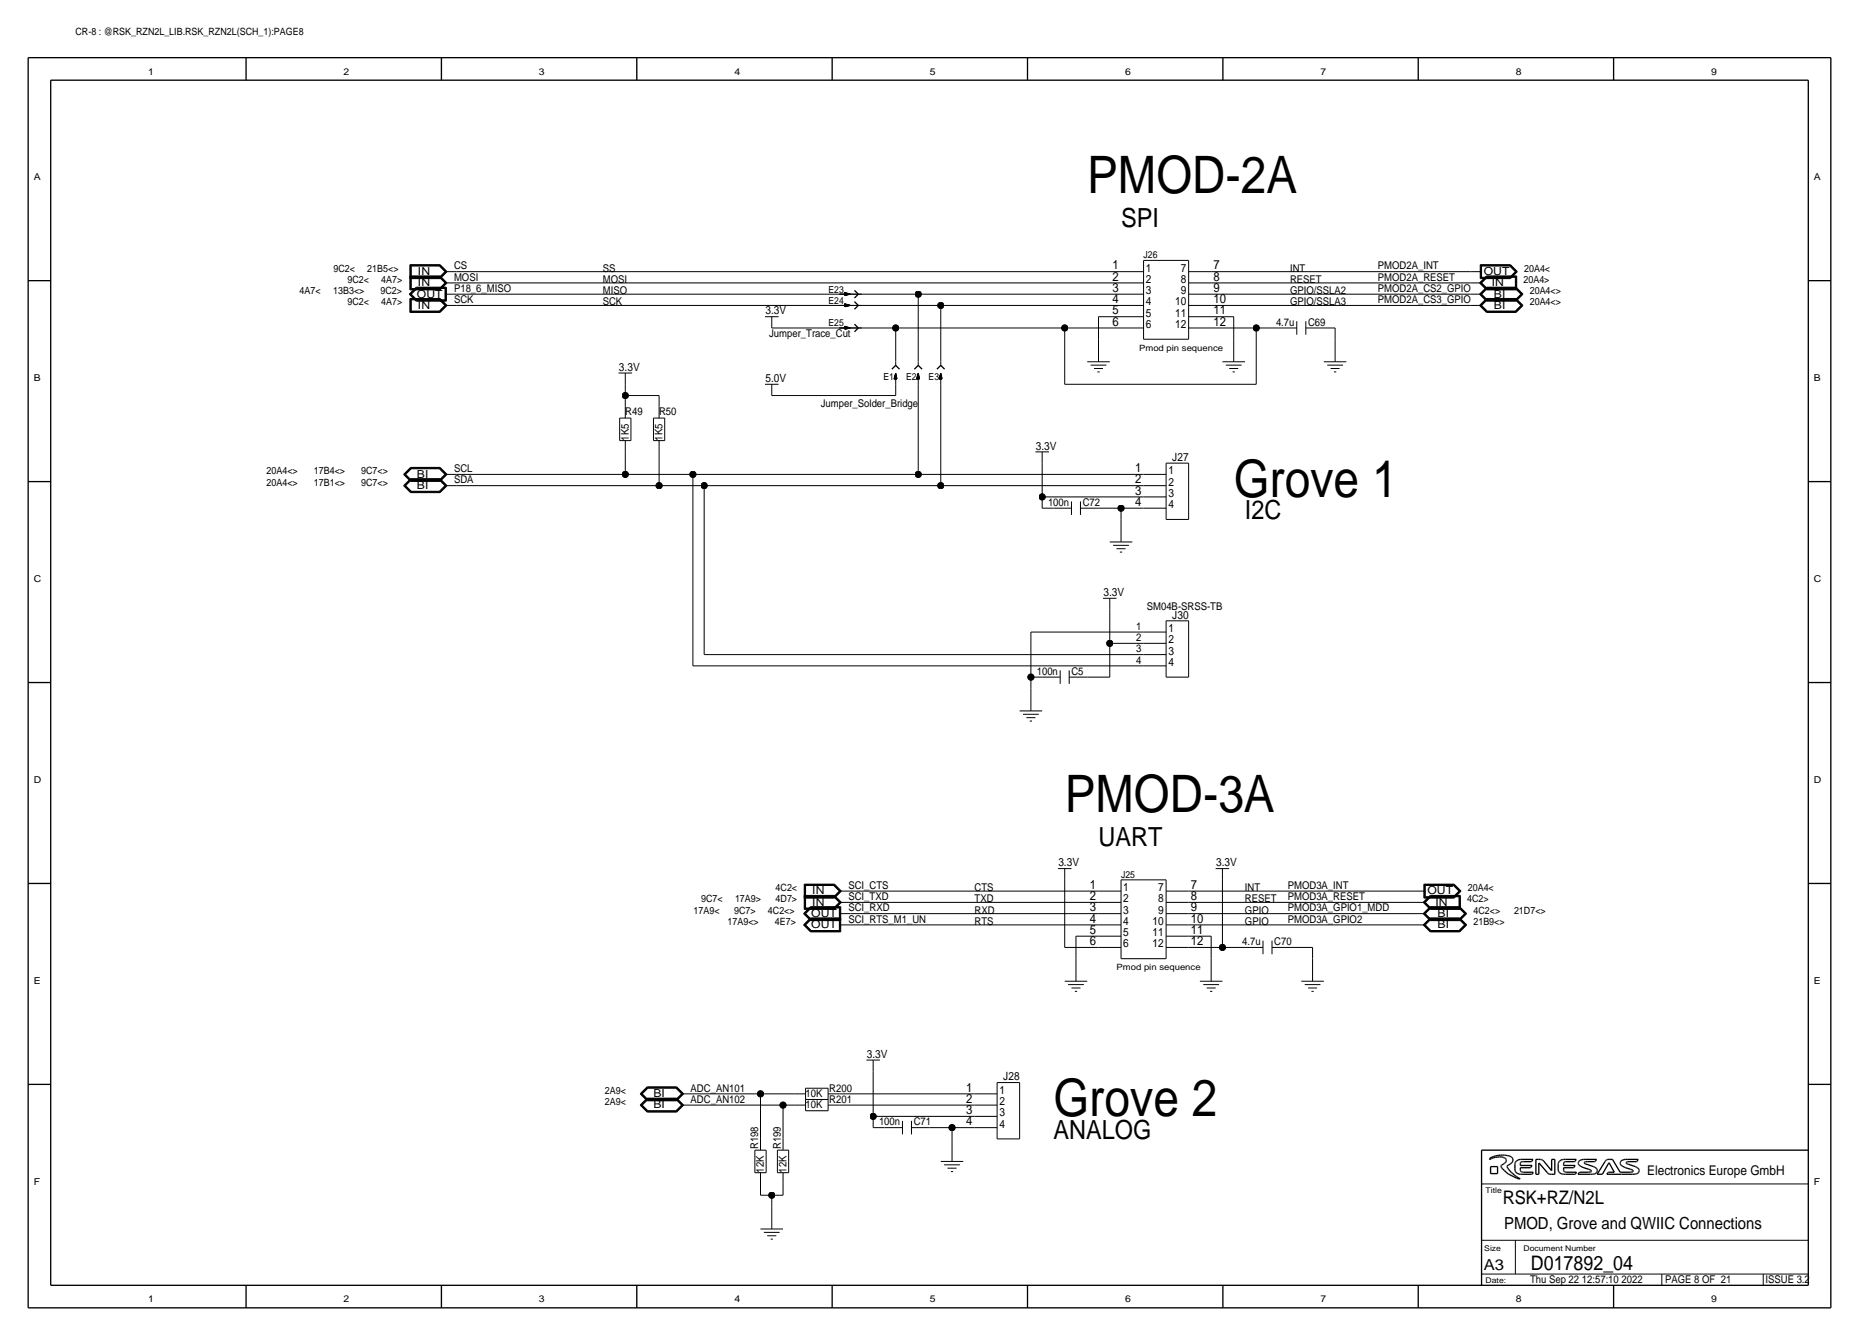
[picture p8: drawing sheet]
<svg xmlns="http://www.w3.org/2000/svg" width="419mm" height="301mm" viewBox="0 0 419 301" stroke-linecap="round" stroke-linejoin="round" font-family="sans-serif">
<g fill="none" stroke="#000" stroke-width=".23">
<path d="M92.4 59.7v3.1zM92.4 59.7h6.8zM92.5 59.8h6.7zM92.5 59.8v2.9zM92.6 59.9h6.5zM92.6 59.9v2.7zM92.7 60h6.4zM92.7 60v2.5zM99.1 60l1.2 1.3zM99.1 59.9l1.4 1.4zM99.2 59.8l1.4 1.5zM99.2 59.7l1.6 1.6z"/>
<path d="M257.8 58.7h10.2zM257.8 58.7v17.8zM268 58.7v17.8zM333.7 59.7h6.8zM333.7 59.7v3.1zM333.8 59.8h6.7zM333.8 59.8v2.9zM333.9 59.9h6.5zM333.9 59.9v2.7zM334 60h6.4zM334 60v2.5zM340.4 60l1.2 1.3z"/>
<path d="M340.4 59.9l1.4 1.4zM340.5 59.8l1.4 1.5zM340.5 59.7l1.6 1.6zM92.3 66.3l1.5-1.5zM92.3 66.3l1.5 1.6zM92.4 66.3l1.5 1.5zM92.4 66.3l1.5-1.4zM92.4 62.2v3.2zM92.4 65.4h6.8zM92.4 62.2h6.8zM92.4 67.3v3.2zM92.4 70.5h6.8z"/>
<path d="M92.4 67.3h6.8zM92.4 62.8h6.8zM92.5 62.3h6.7zM92.5 62.3v3zM92.5 65.3h6.7zM92.5 67.4h6.7zM92.5 67.4v3zM92.5 70.4h6.7zM92.5 62.7h6.7zM92.6 66.3l1.3-1.3zM92.6 66.3l1.3 1.4zM92.6 62.4h6.5z"/>
<path d="M92.6 62.4v2.8zM92.6 65.2h6.5zM92.6 67.5h6.5zM92.6 67.5v2.8zM92.6 70.3h6.5zM92.6 62.6h6.5zM92.7 66.3l1.3-1.2zM92.7 66.3l1.3 1.3zM92.7 62.5h6.4zM92.7 62.5v2.6zM92.7 65.1h6.4zM92.7 67.6h6.4z"/>
<path d="M92.7 67.6v2.6zM92.7 70.2h6.4zM93.8 64.8h6.8zM93.8 67.9h6.8zM93.9 64.9h6.6zM93.9 67.8h6.6zM93.9 65h6.5zM93.9 67.7h6.5zM94 65.1h6.3zM94 67.6h6.3zM99.1 62.5l1.2 1.3zM99.1 67.6l1.2 1.3z"/>
<path d="M99.1 70.2l1.2-1.3zM99.1 62.4l1.4 1.4zM99.1 65.2l1.4-1.4zM99.1 67.5l1.4 1.4zM99.1 70.3l1.4-1.4zM99.2 62.3l1.4 1.5zM99.2 67.4l1.4 1.5zM99.2 70.4l1.4-1.5zM99.2 62.2l1.6 1.6zM99.2 67.3l1.6 1.6zM99.2 70.5l1.6-1.6zM100.3 66.3h2.6z"/>
<path d="M100.3 65.1v2.5zM100.3 63.8h2.6zM100.3 63.8l-1.2 1.3zM100.3 68.9h2.6zM100.3 61.3h2.6zM100.3 61.3l-1.2 1.2zM100.4 65v2.7zM100.5 61.3l-1.4 1.3zM100.5 64.9v2.9zM100.6 64.8v3.1zM100.6 63.8l-1.4 1.5zM100.6 61.3l-1.4 1.4z"/>
<path d="M100.8 63.8l-1.6 1.6zM100.8 61.3l-1.6 1.5zM102.9 61.3h149.8zM102.9 63.8h149.8zM102.9 66.3h86.3zM102.9 68.9h86.3zM172.5 71.4h3zM174 74h15.2zM174 71.4v2.6zM189.2 74h5.1zM189.2 68.9h5.1zM189.2 66.3h5.1z"/>
<path d="M189.2 74h2.6zM189.2 68.9h2.6zM189.2 66.3h2.6zM190.4 73.6v.7zM190.4 73.6l1.4 .4zM190.4 68.5v.7zM190.4 68.5l1.4 .4zM190.4 65.9v.7zM190.4 65.9l1.4 .4zM190.4 73.6l.1 .6zM190.4 73.6v.6zM190.4 74.3l1.4-.3z"/>
<path d="M190.4 68.5l.1 .6zM190.4 68.5v.6zM190.4 69.2l1.4-.3zM190.4 66l.1 .6zM190.4 66.6l1.4-.3zM190.5 73.6l-.1 .6zM190.5 73.6v.6zM190.5 74.2l.4-.2zM190.5 74.2l1-.2zM190.5 74.2l.6-.2zM190.5 74.2l.7-.1zM190.5 74h.8z"/>
<path d="M190.5 73.9h.6zM190.5 73.8l.9 .1zM190.5 73.7l1 .2zM190.5 68.5l-.1 .6zM190.5 68.5v.6zM190.5 69.1l.4-.2zM190.5 69.1l1-.2zM190.5 69.1l.6-.2zM190.5 69.1l.7-.1zM190.5 68.9h.8zM190.5 68.8h.6zM190.5 68.7l.9 .1z"/>
<path d="M190.5 68.6l1 .2zM190.5 65.9l-.1 .6zM190.5 66v.5zM190.5 66v.6zM190.5 66.5l.4-.1zM190.5 66.5l1-.2zM190.5 66.6l.6-.2zM190.5 66.6l.7-.2zM190.5 66.4l.8-.1zM190.5 66.2l.6 .1zM190.5 66.1l.9 .2zM190.5 66l1 .3z"/>
<path d="M190.6 73.9l.3 .1zM190.6 74l1-.1zM190.6 74.1h.1zM190.6 74h.1zM190.6 73.7h.2zM190.6 73.6v.6zM190.6 74.1h.3zM190.6 74h.7zM190.6 74.1l.8-.1zM190.6 73.9h.3zM190.6 73.8l.6 .1zM190.6 73.7l.9 .2z"/>
<path d="M190.6 68.8l.3 .1zM190.6 68.9l1-.1zM190.6 69h.1zM190.6 68.9h.1zM190.6 68.6h.2zM190.6 68.5v.6zM190.6 69h.3zM190.6 68.9h.7zM190.6 69l.8-.1zM190.6 68.8h.3zM190.6 68.7l.6 .1zM190.6 68.6l.9 .2z"/>
<path d="M190.6 66.3l.3 .1zM190.6 66.3h1zM190.6 66.4h.1zM190.6 66l.2 .1zM190.6 66v.5zM190.6 66.5l.3-.1zM190.6 66.4h.7zM190.6 66.4h.8zM190.6 66.3h.3zM190.6 66.2l.6 .1zM190.6 66.1l.9 .2zM190.6 74h.1"/>
<path d="M190.7 73.8h.1M190.6 68.9h.1M190.7 68.7h.1M190.6 66.4h.1M190.7 66.1h.1M190.7 74v.1zM190.7 68.9v.1zM190.7 66.3v.2zM190.9 73.9h.7zM190.9 68.8h.7zM190.9 66.3h.7zM191.2 74.1l.4-.1z"/>
<path d="M191.2 69l.4-.1zM191.2 66.4l.4-.1zM194.3 74h7.6zM194.3 66.3h12.7zM194.3 68.9h17.8zM201.9 74h38.1zM201.9 74v7.6zM207 66.3h45.7zM207 66.3v15.3zM212.1 68.9h40.6zM212.1 68.9v12.7zM240 74h12.7z"/>
<path d="M240 74v12.7zM247.6 71.4h5.1zM247.6 71.4v5.1zM247.6 76.5v5.1zM252.7 74h5.1zM252.7 71.4h5.1zM252.7 68.9h5.1zM252.7 66.3h5.1zM252.7 63.8h5.1zM252.7 61.3h5.1zM257.8 76.5h10.2zM268 74h5z"/>
<path d="M268 71.4h5zM268 68.9h5zM268 66.3h5zM268 63.8h5zM268 61.3h5zM273 71.4h5.1zM273 74h10.2zM273 61.3h58.5zM273 63.8h58.5zM273 66.3h58.5zM273 68.9h58.5zM278.1 71.4v5.1z"/>
<path d="M278.1 76.5v5.1zM283.2 74v12.7zM283.2 74h5.1zM288.3 74h4.1zM292.4 72.4v3.1zM294.4 74h4zM294.4 72.4v3.1zM298.4 74h2.6zM301 74v2.5zM301 76.5v5.1zM331.5 66.3h2.5zM331.5 63.8h2.5z"/>
<path d="M331.5 61.3h2.5zM331.5 68.9h2.5zM333.6 66.3l1.5 1.6zM333.6 63.8l1.5 1.6zM333.6 68.9l1.5-1.6zM333.6 68.9l1.5 1.6zM333.7 66.3l1.5-1.4zM333.7 66.3l1.5 1.5zM333.7 63.8l1.5-1.5zM333.7 63.8l1.5 1.5zM333.7 62.8h6.8zM333.7 68.9l1.5 1.5z"/>
<path d="M333.8 62.7h6.7zM333.9 66.3l1.3-1.3zM333.9 66.3l1.3 1.4zM333.9 63.8l1.3-1.4zM333.9 63.8l1.3 1.4zM333.9 68.9l1.3-1.4zM333.9 68.9l1.3 1.4zM333.9 62.6h6.5zM334 66.3l1.3-1.2zM334 66.3l1.3 1.3zM334 63.8l1.3-1.3zM334 63.8l1.3 1.3z"/>
<path d="M334 62.5h6.4zM334 68.9l1.3-1.3zM334 68.9l1.3 1.3zM335.1 64.8l-1.5 1.5zM335.1 67.9h6.7zM335.1 64.8h6.7zM335.1 62.2l-1.5 1.6zM335.1 62.2h6.8zM335.1 65.4h6.8zM335.1 70.5h6.7zM335.1 67.3h6.7zM335.2 67.8h6.5z"/>
<path d="M335.2 64.9h6.5zM335.2 62.3h6.6zM335.2 65.3h6.6zM335.2 67.4l-1.5 1.5zM335.2 70.4h6.5zM335.2 67.4h6.5zM335.2 67.7h6.5zM335.2 65h6.5zM335.2 62.4h6.5zM335.2 65.2h6.5zM335.2 70.3h6.5zM335.2 67.5h6.5z"/>
<path d="M335.3 67.6h6.3zM335.3 65.1h6.3zM335.3 62.5h6.3zM335.3 70.2h6.3zM340.4 62.5l1.2-1.2zM341.6 67.6l1.3-1.3zM341.6 65.1l1.3 1.2zM341.6 62.5v2.6zM341.6 70.2l1.3-1.3zM341.6 67.6l1.3 1.3zM341.7 67.7l1.4-1.4zM341.7 65l1.4 1.3z"/>
<path d="M341.7 70.3l1.4-1.4zM341.7 67.5l1.4 1.4zM341.7 67.8l1.5-1.5zM341.7 64.9l1.5 1.4zM341.7 62.4v2.8zM341.7 70.4l1.5-1.5zM341.7 67.4l1.5 1.5zM341.8 67.9l1.6-1.6zM341.8 64.8l1.6 1.5zM341.8 61.3l-1.4 1.3zM341.8 70.5l1.6-1.6zM341.8 67.3l1.6 1.6z"/>
<path d="M341.8 62.3v3zM341.9 62.2v3.2zM341.9 61.3l-1.4 1.4zM342.1 61.3l-1.6 1.5zM139.4 84.1h3.1zM139.7 99.4h2.5zM139.7 94.3v5.1zM139.7 94.3h2.5zM141 89.2h7.6zM141 86.7v2.5zM141 89.2v2.5zM141 84.1v2.6z"/>
<path d="M141 91.7v2.6zM141 99.4v2.5zM142.2 94.3v5.1zM147.3 99.4h2.6zM147.3 94.3v5.1zM147.3 94.3h2.6zM148.6 89.2v2.5zM148.6 91.7v2.6zM148.6 99.4v2.5zM149.9 94.3v5.1zM172.5 86.7h3zM174 89.2h27.9z"/>
<path d="M174 86.7v2.5zM201.5 85.5h.7zM201.5 85.4h.6zM201.5 85.4h.7zM201.6 85.4h.6zM201.6 85.3h.5zM201.7 85.1l-.1 .2zM201.7 85.2h.1M201.9 84.7l-.1 .6zM201.9 84.4l-.2 .9zM201.9 84.8l-.1 .6zM201.9 84.5l-.2 .9z"/>
<path d="M201.9 84.4l-.3 1zM201.9 84.3v1zM201.9 86.7v2.5zM201.9 84.1l.3 1.3zM201.9 84.1l-.4 1.4zM201.9 85.2h.2zM201.9 84.3l.1 .4zM201.9 84.6l.1 .8zM201.9 84.1v2.6zM201.9 81.6v.8zM201.9 84.4l.2 1zM202 84.8l.2 .6z"/>
<path d="M202 84.5v.8zM202 85l-.1 .3zM202 85l.1 .4zM202 85.3h.1M202 84.6v.7zM202 84.7l.2 .7zM202 85l.1 .3zM202 85.2v.1zM206.6 85.5h.7zM206.6 85.4h.6zM206.6 85.4h.7zM206.7 85.4h.6z"/>
<path d="M206.7 85.3h.5zM206.8 85.1l-.1 .2zM206.8 85.2h.1M207 84.7l-.1 .6zM207 84.4l-.2 .9zM207 84.8l-.1 .6zM207 84.5l-.2 .9zM207 84.4l-.3 1zM207 84.3v1zM207 86.7v20.3zM207 84.1l.3 1.3zM207 84.1l-.4 1.4z"/>
<path d="M207 85.2h.2zM207 84.3l.1 .4zM207 84.6l.1 .8zM207 84.1v2.6zM207 81.6v.8zM207 84.4l.2 1zM207.1 84.8l.2 .6zM207.1 84.5v.8zM207.1 85l-.1 .3zM207.1 85l.1 .4zM207.1 85.3h.1M207.1 84.6v.7z"/>
<path d="M207.1 84.7l.2 .7zM207.1 85l.1 .3zM207.1 85.2v.1zM211.7 85.5h.7zM211.7 85.4h.6zM211.7 85.3h.6zM211.8 85.1v.2zM211.9 85.2h.1M212 84.7l-.1 .6zM212 84.4l-.2 .9zM212 84.8v.6zM212 84.5l-.1 .9z"/>
<path d="M212 84.4l-.2 1zM212 84.3l.1 1zM212 84.3v1zM212.1 86.7v22.8zM212.1 84.1l.3 1.3zM212.1 84.1l-.4 1.4zM212.1 85.2h.1zM212.1 84.3l.1 .4zM212.1 84.6v.8zM212.1 84.1v2.6zM212.1 81.6v.8zM212.1 84.4l.2 1z"/>
<path d="M212.1 84.8l.2 .6zM212.1 84.5l.1 .8zM212.1 85l-.1 .3zM212.1 85l.2 .4zM212.1 85.3h.1M212.1 84.6v.7zM212.2 84.7l.1 .7zM212.2 85v.3zM212.2 85.2v.1zM240 86.7h43.2zM245.1 81.6h5.1zM245.9 82.3h3.5z"/>
<path d="M246.6 83.1h2.1zM247.4 83.9h.5zM275.6 81.6h5.1zM276.4 82.3h3.5zM277.1 83.1h2zM277.9 83.9h.5zM298.4 81.6h5.1zM299.2 82.3h3.6zM300 83.1h2zM300.7 83.9h.5zM91 107l1.6-1.6zM91 107l1.6 1.6z"/>
<path d="M91 109.5l1.6-1.5zM91 109.5l1.6 1.6zM91.1 107l1.5 1.5zM91.1 109.5l1.5 1.5zM91.3 107l1.4 1.4zM91.3 109.5l1.4-1.3zM91.3 109.5l1.4 1.4zM91.4 107l1.3 1.3zM91.4 109.5l1.3 1.3zM92.6 108.6h6.6zM92.6 105.4h6.6zM92.6 111.1h6.6z"/>
<path d="M92.6 108h6.6zM92.6 105.5l-1.5 1.5zM92.6 108.5h6.6zM92.6 105.5h6.6zM92.6 108.1l-1.5 1.4zM92.6 111h6.6zM92.6 108.1h6.6zM92.7 105.6l-1.4 1.4zM92.7 108.4h6.4zM92.7 105.6h6.4zM92.7 110.9h6.4zM92.7 108.2h6.4z"/>
<path d="M92.7 105.7l-1.3 1.3zM92.7 108.3h6.4zM92.7 105.7h6.4zM92.7 108.3l-1.3 1.2zM92.7 110.8h6.4zM99.1 108.3l1.2-1.3zM99.1 105.7l1.2 1.3zM99.1 110.8l1.2-1.3zM99.1 108.3l1.2 1.2zM99.1 108.4l1.4-1.4zM99.1 105.6l1.4 1.4zM99.1 110.9l1.4-1.4z"/>
<path d="M99.1 108.2l1.4 1.3zM99.2 108.5l1.4-1.5zM99.2 105.5l1.4 1.5zM99.2 111l1.4-1.5zM99.2 108.1l1.4 1.4zM99.2 108.6l1.6-1.6zM99.2 105.4l1.6 1.6zM99.2 111.1l1.6-1.6zM99.2 108l1.6 1.5zM100.3 107h2.6zM100.3 109.5h2.6zM102.9 107h38.1z"/>
<path d="M102.9 109.5h45.7zM141 107h15.2zM141 101.9v5.1zM148.6 109.5h10.1zM148.6 101.9v7.6zM156.2 107h50.8zM156.2 107v43.2zM158.7 109.5h53.4zM158.7 109.5v38.1zM207 107h50.8zM212.1 109.5h45.7zM233.4 101.9h3.1z"/>
<path d="M234.9 112.1h22.9zM234.9 104.4v7.7zM234.9 112.1v2.5zM234.9 114.6h2.6zM234.9 101.9v2.5zM237.5 114.6h4.1zM241.6 113.1v3zM243.6 114.6h4zM243.6 113.1v3zM247.6 114.6h5.1zM252.7 114.6h5.1zM252.7 114.6v2.5z"/>
<path d="M252.7 117.1v5.1zM257.8 114.6h5.1zM257.8 112.1h5.1zM257.8 109.5h5.1zM257.8 107h5.1zM262.9 117.1h5.1zM262.9 104.4v12.7zM262.9 104.4h5.1zM268 104.4v12.7zM248.7 134.9h3zM250.2 137.5v7.6zM250.2 122.2h5.1z"/>
<path d="M250.2 134.9v2.6zM251 123h3.5zM251.7 123.7h2zM252.5 124.5h.5zM156.2 150.2h101.6zM158.7 147.6h99.1zM232.4 142.5h25.4zM232.4 142.5v10.2zM232.4 152.7h2.5zM232.4 152.7v2.5zM232.4 155.2v5.1zM234.9 152.7h4.1z"/>
<path d="M239 151.2v3zM241 152.7h4.1zM241 151.2v3zM245.1 152.7h5.1zM250.2 145.1h7.6zM250.2 145.1v7.6zM257.8 150.2h5.1zM257.8 147.6h5.1zM257.8 145.1h5.1zM257.8 142.5h5.1zM262.9 152.7h5.1zM262.9 140v12.7z"/>
<path d="M262.9 140h5.1zM268 140v12.7zM229.9 160.3h5zM230.6 161.1h3.6zM231.4 161.8h2zM232.2 162.6h.5zM181.3 199.4v3.1zM181.3 199.4h6.8zM181.4 199.5h6.7zM181.4 199.5v2.9zM181.5 199.6h6.5zM181.5 199.6v2.7z"/>
<path d="M181.6 199.7h6.4zM181.6 199.7v2.5zM188 199.7l1.2 1.3zM188 199.6l1.4 1.4zM188.1 199.5l1.4 1.5zM188.1 199.4l1.6 1.6zM238.5 195.9h3.1zM240 198.4v15.3zM240 195.9v2.5zM252.7 198.4h10.2zM252.7 198.4v17.8zM262.9 198.4v17.8z"/>
<path d="M274.1 195.9h3zM275.6 198.4v15.3zM275.6 195.9v2.5zM321 199.4h6.8zM321 199.4v3.1zM321.1 199.5h6.7zM321.1 199.5v2.9zM321.2 199.6h6.5zM321.2 199.6v2.7zM321.3 199.7h6.4zM321.3 199.7v2.5zM327.7 199.7l1.2 1.3z"/>
<path d="M327.7 199.6l1.4 1.4zM327.8 199.5l1.4 1.5zM327.8 199.4l1.6 1.6zM181.2 208.6l1.5 1.6zM181.2 206l1.5-1.5zM181.2 206l1.5 1.6zM181.3 208.6l1.5 1.5zM181.3 208.6l1.5-1.5zM181.3 206l1.5 1.5zM181.3 206l1.5-1.4zM181.3 202.5h6.8zM181.3 201.9v3.2z"/>
<path d="M181.3 205.1h6.8zM181.3 201.9h6.8zM181.4 202.4h6.7zM181.4 202h6.7zM181.4 202v3zM181.4 205h6.7zM181.5 208.6l1.3-1.4zM181.5 208.6l1.3 1.4zM181.5 206l1.3-1.3zM181.5 206l1.3 1.4zM181.5 202.3h6.5zM181.5 202.1h6.5z"/>
<path d="M181.5 202.1v2.8zM181.5 204.9h6.5zM181.6 208.6l1.3-1.3zM181.6 208.6l1.3 1.3zM181.6 206l1.3-1.2zM181.6 206l1.3 1.3zM181.6 202.2h6.4zM181.6 202.2v2.6zM181.6 204.8h6.4zM182.7 207l-1.5 1.6zM182.7 207h6.8zM182.7 210.2h6.8z"/>
<path d="M182.7 204.5h6.8zM182.7 207.6h6.8zM182.8 207.1h6.6zM182.8 210.1h6.6zM182.8 204.6h6.6zM182.8 207.5h6.6zM182.8 207.2h6.5zM182.8 210h6.5zM182.8 204.7h6.5zM182.8 207.4h6.5zM182.9 207.3h6.3zM182.9 209.9h6.3z"/>
<path d="M182.9 204.8h6.3zM188 202.2l1.2-1.2zM188 202.2l1.2 1.3zM188 202.3l1.4-1.3zM188 202.1l1.4 1.4zM188 204.9l1.4-1.4zM188.1 202l1.4 1.5zM188.1 201.9l1.6 1.6zM189.2 208.6h2.6zM189.2 207.3v2.6zM189.2 206h2.6zM189.2 204.8v2.5z"/>
<path d="M189.2 201h2.6zM189.2 203.5h2.6zM189.2 203.5l-1.2 1.3zM189.3 207.2v2.8zM189.3 204.7v2.7zM189.4 207.1v3zM189.4 204.6v2.9zM189.5 207v3.2zM189.5 204.5v3.1zM189.5 201l-1.4 1.4zM189.5 203.5l-1.4 1.5zM189.7 201l-1.6 1.5z"/>
<path d="M189.7 203.5l-1.6 1.6zM191.8 208.6h55.8zM191.8 206h55.8zM191.8 203.5h55.8zM191.8 201h55.8zM240 213.7h7.6zM242.6 211.1h5zM242.6 211.1v5.1zM242.6 216.2v5.1zM247.6 213.7h5.1zM247.6 211.1h5.1zM247.6 208.6h5.1z"/>
<path d="M247.6 206h5.1zM247.6 203.5h5.1zM247.6 201h5.1zM252.7 216.2h10.2zM262.9 213.7h5.1zM262.9 211.1h5.1zM262.9 208.6h5.1zM262.9 206h5.1zM262.9 203.5h5.1zM262.9 201h5.1zM268 213.7h7.6zM268 211.1h5z"/>
<path d="M268 201h50.8zM268 203.5h50.8zM268 206h50.8zM268 208.6h50.8zM273 211.1v5.1zM273 216.2v5.1zM275.6 213.7h5.1zM280.7 213.7h4zM284.7 212.1v3.1zM286.8 213.7h4zM286.8 212.1v3.1zM290.8 213.7h5.1z"/>
<path d="M295.9 213.7v2.5zM295.9 216.2v5.1zM318.8 201h2.5zM318.8 208.6h2.5zM318.8 206h2.5zM318.8 203.5h2.5zM320.9 208.6l1.5-1.6zM320.9 208.6l1.5 1.6zM320.9 206l1.5-1.5zM320.9 206l1.5 1.6zM320.9 203.5l1.5 1.6zM321 202.5h6.8z"/>
<path d="M321 208.6l1.5-1.5zM321 208.6l1.5 1.5zM321 206l1.5-1.4zM321 206l1.5 1.5zM321 203.5l1.5-1.5zM321 203.5l1.5 1.5zM321.1 202.4h6.7zM321.2 208.6l1.3-1.4zM321.2 208.6l1.3 1.4zM321.2 206l1.3-1.3zM321.2 206l1.3 1.4zM321.2 203.5l1.3-1.4z"/>
<path d="M321.2 203.5l1.3 1.4zM321.2 202.3h6.5zM321.3 202.2h6.4zM321.3 208.6l1.3-1.3zM321.3 208.6l1.3 1.3zM321.3 206l1.3-1.2zM321.3 206l1.3 1.3zM321.3 203.5l1.3-1.3zM321.3 203.5l1.3 1.3zM322.4 210.2h6.7zM322.4 207h6.7zM322.4 207.6h6.7z"/>
<path d="M322.4 204.5h6.7zM322.4 201.9l-1.5 1.6zM322.4 201.9h6.8zM322.4 205.1h6.8zM322.5 210.1h6.5zM322.5 207.1h6.5zM322.5 207.5h6.5zM322.5 204.6h6.5zM322.5 202h6.6zM322.5 205h6.6zM322.5 210h6.5zM322.5 207.2h6.5z"/>
<path d="M322.5 207.4h6.5zM322.5 204.7h6.5zM322.5 202.1h6.5zM322.5 204.9h6.5zM322.6 209.9h6.3zM322.6 207.3h6.3zM322.6 204.8h6.3zM322.6 202.2h6.3zM327.7 202.2l1.2-1.2zM327.7 202.3l1.4-1.3zM328.9 209.9l1.3-1.3zM328.9 207.3l1.3 1.3z"/>
<path d="M328.9 204.8l1.3 1.2zM328.9 202.2v2.6zM329 210l1.4-1.4zM329 207.2l1.4 1.4zM329 207.4l1.4-1.4zM329 204.7l1.4 1.3zM329 210.1l1.5-1.5zM329 207.1l1.5 1.5zM329 207.5l1.5-1.5zM329 204.6l1.5 1.4zM329 202.1v2.8zM329.1 210.2l1.6-1.6z"/>
<path d="M329.1 207l1.6 1.6zM329.1 207.6l1.6-1.6zM329.1 204.5l1.6 1.5zM329.1 202v3zM329.2 201l-1.4 1.4zM329.2 201.9v3.2zM329.4 201l-1.6 1.5zM330.2 206l-1.3 1.3zM195.3 239.1h3.1zM196.8 239.1v2.5zM240 221.3h5.1zM240.8 222h3.5z"/>
<path d="M241.6 222.8h2zM242.3 223.6h.5zM270.5 221.3h5.1zM271.3 222h3.5zM272 222.8h2.1zM272.8 223.6h.5zM293.4 221.3h5zM294.1 222h3.6zM294.9 222.8h2zM295.7 223.6h.5zM144.3 246.7l1.6 1.6zM144.3 249.2l1.6 1.6z"/>
<path d="M144.5 246.7l1.4 1.5zM144.5 249.2l1.4 1.5zM144.6 246.7l1.4-1.4zM144.6 246.7l1.4 1.4zM144.6 249.2l1.4-1.3zM144.6 249.2l1.4 1.4zM144.8 246.7l1.2-1.3zM144.8 246.7l1.2 1.3zM144.8 249.2l1.2-1.2zM144.8 249.2l1.2 1.3zM145.9 245.1l-1.6 1.6zM145.9 248.3h6.7z"/>
<path d="M145.9 245.1h6.7zM145.9 247.7l-1.6 1.5zM145.9 250.8h6.7zM145.9 247.7h6.7zM145.9 245.2l-1.4 1.5zM145.9 248.2h6.6zM145.9 245.2h6.6zM145.9 247.8l-1.4 1.4zM145.9 250.7h6.6zM145.9 247.8h6.6zM146 248.1h6.5zM146 245.3h6.5z"/>
<path d="M146 250.6h6.5zM146 247.9h6.5zM146 248h6.4zM146 245.4h6.4zM146 250.5h6.4zM152.4 245.4l1.3 1.3zM152.4 248l1.3 1.2zM152.5 248.1l1.3-1.4zM152.5 245.3l1.3 1.4zM152.5 250.6l1.3-1.4zM152.5 247.9l1.3 1.3zM152.5 248.2l1.5-1.5z"/>
<path d="M152.5 245.2l1.5 1.5zM152.5 250.7l1.5-1.5zM152.5 247.8l1.5 1.4zM152.6 245.1l1.5 1.6zM152.6 247.7l1.5 1.5zM153.7 246.7l-1.3 1.3zM153.7 246.7h2.5zM153.7 249.2l-1.3 1.3zM153.7 249.2h2.5zM154.1 246.7l-1.5 1.6zM154.1 249.2l-1.5 1.6zM156.2 246.7h15.2z"/>
<path d="M156.2 249.2h20.3zM170.2 259.4h2.5zM170.2 259.4v5.1zM171.4 246.7h7.7zM171.4 246.7v10.1zM171.4 256.8v2.6zM172.7 259.4v5.1zM175.3 259.4h2.5zM175.3 259.4v5.1zM176.5 249.2h2.6zM176.5 249.2v7.6zM176.5 256.8v2.6z"/>
<path d="M177.8 259.4v5.1zM179.1 246.7h2.5zM179.1 249.2h2.5zM181.6 248h5.1zM181.6 245.4h5.1zM181.6 245.4v2.6zM181.6 250.5h5.1zM181.6 248v2.5zM186.7 246.7h2.5zM186.7 245.4v2.6zM186.7 249.2h2.5zM186.7 248v2.5z"/>
<path d="M189.2 249.2h30.5zM189.2 246.7h30.5zM196.8 251.8h22.9zM196.8 241.6v10.2zM196.8 251.8v2.5zM196.8 254.3h2.6zM199.4 254.3h4.1zM203.5 252.8v3zM205.5 254.3h4zM205.5 252.8v3zM209.5 254.3h5.1zM214.6 254.3h5.1z"/>
<path d="M214.6 254.3v2.5zM214.6 256.8v5.1zM219.7 254.3h5.1zM219.7 251.8h5.1zM219.7 249.2h5.1zM219.7 246.7h5.1zM224.8 256.8h5.1zM224.8 244.1v12.7zM224.8 244.1h5.1zM229.9 244.1v12.7zM170.2 264.5h2.5zM171.4 267v2.5z"/>
<path d="M171.4 269.5h2.6zM171.4 277.2h5.1zM171.4 264.5v2.5zM172.2 277.9h3.6zM173 278.7h2zM173.7 279.5h.5zM174 269.5h2.5zM174 269.5v2.6zM174 272.1v5.1zM175.3 264.5h2.5zM176.5 267v2.5zM176.5 264.5v2.5z"/>
<path d="M212.1 261.9h5.1zM212.9 262.7h3.5zM213.6 263.4h2zM214.4 264.2h.5zM334 267h73.7zM334 279.7h73.7zM341.6 279.7v7.6zM334 287.3h73.7zM374.6 287.3v2.6zM397.5 287.3v2.6z"/>
</g>
<g fill="#000" stroke="#000" stroke-width=".23">
<circle cx="201.9" cy="74" r=".71"/>
<circle cx="207" cy="66.3" r=".71"/>
<circle cx="212.1" cy="68.9" r=".71"/>
<circle cx="240" cy="74" r=".71"/>
<circle cx="283.2" cy="74" r=".71"/>
<circle cx="141" cy="89.2" r=".71"/>
<circle cx="141" cy="107" r=".71"/>
<circle cx="148.6" cy="109.5" r=".71"/>
<circle cx="156.2" cy="107" r=".71"/>
<circle cx="158.8" cy="109.5" r=".71"/>
<circle cx="207" cy="107" r=".71"/>
<circle cx="212.1" cy="109.5" r=".71"/>
<circle cx="235" cy="112.1" r=".71"/>
<circle cx="252.7" cy="114.6" r=".71"/>
<circle cx="232.4" cy="152.7" r=".71"/>
<circle cx="250.2" cy="145.1" r=".71"/>
<circle cx="275.6" cy="213.7" r=".71"/>
<circle cx="171.5" cy="246.7" r=".71"/>
<circle cx="176.5" cy="249.2" r=".71"/>
<circle cx="196.9" cy="251.8" r=".71"/>
<circle cx="214.6" cy="254.3" r=".71"/>
<circle cx="174" cy="269.5" r=".71"/>
</g>
<g fill="none" stroke="#000" stroke-width=".3">
<path d="M6.3 13v281.9zM6.3 13h406.4zM11.4 18.1h396.3zM11.4 18.1v271.8zM55.5 13v5.1zM99.5 13v5.1zM143.6 13v5.1zM187.6 13v5.1zM231.6 13v5.1zM275.7 13v5.1zM319.7 13v5.1zM363.8 13v5.1z"/>
<path d="M407.7 18.1v271.8zM412.7 13v281.9zM6.3 63.3h5.1zM192.6 73.1l.9 .9zM192.6 68l.9 .9zM192.6 65.5l.9 .8zM193.5 74l-.9 .8zM193.5 68.9l-.9 .8zM193.5 66.3l-.9 .9zM407.7 63.3h5zM201.9 82.4l.9 .9zM201.9 82.4l-.8 .9z"/>
<path d="M207 82.4l.9 .9zM207 82.4l-.9 .9zM212.1 82.4l.9 .9zM212.1 82.4l-.9 .9zM6.3 108.6h5.1zM407.7 108.6h5zM6.3 153.9h5.1zM407.7 153.9h5zM6.3 199.2h5.1zM407.7 199.2h5zM6.3 244.6h5.1zM334 259.4v30.5z"/>
<path d="M334 259.4h73.7zM407.7 244.6h5zM335.8 261.5h.1M335.8 261.3h.1M335.8 261.3v.2zM335.9 261.2l.1-.1zM335.9 261.2l-.1 .1zM335.9 261.5h.1M335.9 261.5l.3-.2zM336 261.1l.3-.1zM336 263.1h1.6zM336 264.7h1.6z"/>
<path d="M336 263.1v1.6zM336.2 261.3l.5-.2zM336.3 261l.5-.2zM336.7 261.1l.4-.1zM336.8 260.8l.3-.1zM337.1 260.7l.4-.1zM337.1 261h.5zM337.5 260.6h.4zM337.6 261l.4-.1zM337.6 263.1v1.6zM337.9 260.6l.4-.1zM338 260.9h.4z"/>
<path d="M338.3 260.5h.4zM338.4 262.9h.1M338.4 262.9v.2zM338.4 263.1l.1 .1zM338.4 260.9l.4 .1zM338.5 262.8l.1-.1zM338.4 262.8h.1M338.5 263.2l.2 .4zM338.6 262.7l.3-.2zM338.7 260.5h.4zM338.7 263.6l.4 .4zM338.8 261l.2 .1z"/>
<path d="M338.9 262.5l.2-.1zM339 261.1h.1zM339.1 260.5l.4 .1zM339.1 261.1l.2 .1zM339.1 262.4l.2-.2zM339.1 264l.4 .4zM339.3 261.2l.1 .1zM339.3 262.2l.1-.1zM339.4 261.3l.1 .1zM339.5 260.6h.3zM339.5 261.4v.1zM339.5 261.5l.1 .1z"/>
<path d="M339.5 261.9l-.1 .2zM339.5 264.4l.6 .4zM339.6 261.6v.2zM339.6 261.8l-.1 .1zM339.8 263.1v.1zM339.8 263h.1M339.8 260.6l.4 .1zM339.8 263.2l.1 .2zM339.8 262.9h.1M339.8 262.9l.2-.1zM339.9 263.4l.3 .4zM340 262.8l.2-.1z"/>
<path d="M340.1 264.8l.6 .3zM340.2 260.7l.2 .1zM340.2 263.8l.2 .3zM340.2 262.7l.3-.2zM340.4 260.8l.2 .1zM340.4 264.1l.3 .3zM340.6 260.9l.2 .1zM340.6 262.4l-.1 .1zM340.6 262.4l.2-.2zM340.7 265.1l.6 .3zM340.7 264.4l.4 .3zM340.8 261l.2 .2z"/>
<path d="M341 261.2l.1 .2zM341 262l-.2 .2zM341.1 264.7l.3 .3zM341.1 261.8l-.1 .2zM341.1 261.6v.2zM341.1 261.4v.2zM341.3 265.4l.6 .3zM341.4 265l.4 .3zM341.5 263.9l.1 .3zM341.5 263.6v.3zM341.5 262.7v.9zM341.5 262.4v.3z"/>
<path d="M341.6 264.2l.2 .2zM341.6 262.1l-.1 .3zM341.8 264.4l.1 .2zM341.8 261.9l-.2 .2zM341.8 265.3l.4 .3zM341.9 265.7l.6 .2zM341.9 264.6l.3 .1zM341.9 261.8l-.1 .1zM341.9 261.8l.3-.2zM342.2 264.7l.2 .1zM342.2 261.6l.2-.1zM342.2 265.6l.5 .2z"/>
<path d="M342.4 264.8h.3zM342.4 261.5h.3zM342.6 265.9h.1M342.7 265.9h.1M342.7 265.8h.1M342.7 262.3v.2zM342.7 262.5v.3zM342.7 262.8h2.7zM342.7 263.3h2.3zM342.7 263.3v.5zM342.7 263.9h.1M342.7 263.9l.1 .2z"/>
<path d="M342.7 264.8h.5zM342.7 261.5h.5zM342.8 262.2l-.1 .1zM342.8 264.2h.1M342.8 264.2h.1zM342.8 262.1l.2-.1zM342.8 262.1v.1zM342.9 264.2l.1 .1zM343 262h.1zM343 264.3h.2zM343.1 262h.2zM343.2 264.3l.1 .1z"/>
<path d="M343.2 264.8h2.1zM343.2 261.5h2.4zM343.3 262h.2zM343.3 264.4h.2zM343.5 264.4h2.1zM343.5 262h1.7zM345 263.3h.1zM345.1 263.3h.1M345.2 262l.1-.1zM345.3 264.8h.1M345.4 262.8l-.3 .4zM345.4 264.8h.1z"/>
<path d="M345.4 261.8l-.1 .1zM345.6 261.5l-.2 .3zM345.6 264.4l-.1 .4zM346.3 261.5h.6zM346.3 261.5v3.3zM346.3 264.8h.6zM346.9 261.5h.4zM346.9 262.3v2.5zM347 262.3h.1M347 262.3l1.8 2.2zM347.3 261.5h.2zM347.5 261.5h.1z"/>
<path d="M347.6 261.5l.1 .1zM347.7 261.6l.1 .1zM347.8 261.7l.2 .2zM348 261.9l1.8 2.1zM348.8 264.5l.2 .2zM349 264.7l.1 .1zM349.1 264.8h.1zM349.2 264.8h.3zM349.5 264.8h.3zM349.8 264h.1M349.8 264.8h.7zM349.8 261.5h.7z"/>
<path d="M349.8 261.5v2.5zM350.5 261.5v3.3zM351.3 263.9l.1 .3zM351.3 263.6v.3zM351.3 262.7v.9zM351.3 262.4v.3zM351.4 264.2l.1 .2zM351.4 262.1l-.1 .3zM351.5 264.4l.2 .2zM351.5 261.9l-.1 .2zM351.7 264.6l.2 .1zM351.7 261.8l-.2 .1z"/>
<path d="M351.7 261.8l.2-.2zM351.9 261.6l.3-.1zM351.9 264.7l.3 .1zM352.2 264.8h.3zM352.2 261.5h.3zM352.5 262.3v.2zM352.5 262.5v.3zM352.5 262.8h2.6zM352.5 263.3h2.2zM352.5 263.3v.5zM352.5 263.9h.1M352.5 263.9v.2z"/>
<path d="M352.5 264.1l.1 .1zM352.5 264.8h.4zM352.5 261.5h.4zM352.6 262.2l-.1 .1zM352.6 264.2h.1zM352.6 262.1v.1zM352.7 264.2l.1 .1zM352.7 262h.2zM352.7 262l-.1 .1zM352.8 264.3h.1zM352.9 262h.1zM352.9 264.3l.2 .1z"/>
<path d="M352.9 264.8h2.1zM352.9 261.5h2.4zM353 262h.3zM353.1 264.4h.2zM353.3 264.4h2.1zM353.3 262h1.7zM354.7 263.3h.1zM354.8 263.3h.1M355 262l.1-.1zM355 264.8h.1M355.1 262.8l-.2 .4zM355.1 264.8h.1"/>
<path d="M355.1 261.8v.1zM355.3 261.5l-.2 .3zM355.4 264.4l-.2 .4zM355.8 264.8h2.7zM355.8 262.4l.1 .1zM355.8 262.3h.1M355.9 262.5l.1 .2zM355.9 262.1l-.1 .2zM355.9 262v.1zM355.9 262l.2-.2zM356 262.7l.1 .1zM356 264.5l-.2 .3z"/>
<path d="M356 264.5l.1-.1zM356.1 262.8l.1 .1zM356.1 264.4h.1M356.1 264.4h2zM356.2 261.7l-.1 .1zM356.2 261.7l.2-.1zM356.2 262.9l.2 .1zM356.4 263l.3 .2zM356.4 261.6l.3-.1zM356.7 263.2l.4 .1zM356.7 261.5h.3zM357 261.5h.4z"/>
<path d="M357.1 263.3l1.1 .4zM357.2 262.2h.1M357.2 262.3h.1M357.2 262.3l.1 .1zM357.2 262.1h.1M357.3 262h.1zM357.3 262.4l.2 .1zM357.4 261.5h2.5zM357.4 262h.1M357.5 262h.3zM357.5 262.5l.3 .1zM357.8 262.6l1.1 .4z"/>
<path d="M357.8 262h1.7zM358.1 264.4l.3-.1zM358.2 263.7l.2 .1zM358.4 264.3h.2zM358.4 263.8l.2 .1zM358.5 264.8h.5zM358.6 263.9l.1 .1zM358.7 264.3h.1M358.7 264.2h.1M358.7 264l.1 .1zM358.8 264.1l-.1 .1zM358.9 263l.4 .1z"/>
<path d="M359 264.8h.3zM359.3 263.1l.2 .1zM359.3 264.8l.3-.1zM359.5 262l.1-.1zM359.5 263.2l.3 .2zM359.6 264.7l.2-.1zM359.6 261.9l.1-.1zM359.8 263.4l.1 .1zM359.8 264.6l.1-.1zM359.9 261.5l-.2 .3zM359.9 263.5l.1 .2zM360 263.7l.1 .1z"/>
<path d="M360 264.3l-.1 .2zM360.1 264.8h1.1zM360.1 263.8v.1zM360.1 264.2l-.1 .1zM360.1 264h.1M360.1 264v.2zM361.8 262l-1.7 2.8zM361.9 261.9l-.1 .1zM361.9 261.8v.1zM361.9 261.8l.2-.1zM362.2 261.6l-.1 .1zM362.2 261.6l.1-.1z"/>
<path d="M362.3 264.8h3.3zM362.3 261.5h.2zM362.5 264.5l-.2 .3zM362.5 264.5l.1-.1zM362.5 261.5h.3zM362.6 264.4h.1zM362.7 264.4h1.2zM362.7 262.3l-1.5 2.5zM362.7 262.2h.1M362.7 262.2v.1zM362.8 262.2l1.1 2.2zM362.8 261.5h.7z"/>
<path d="M363.5 261.5l1.8 2.9zM365.3 264.4h2.2zM365.3 262.3v.1zM365.3 262.5l.1 .2zM365.3 262.4h.1M365.3 262.1v.2zM365.4 262.7l.1 .1zM365.4 262l-.1 .1zM365.5 261.8l-.1 .2zM365.5 261.8l.1-.1zM365.5 262.8l.2 .1zM365.6 264.8h2.4z"/>
<path d="M365.6 261.7l.3-.1zM365.7 262.9l.2 .1zM365.9 263l.3 .2zM365.9 261.6l.2-.1zM366.1 261.5h.3zM366.2 263.2l.3 .1zM366.4 261.5h.4zM366.5 263.3l1.1 .4zM366.6 262.2h.1M366.6 262.3h.1M366.6 262.3l.1 .1zM366.7 262.1h.1"/>
<path d="M366.6 262.1h.1M366.7 262h.2zM366.7 262.4l.2 .1zM366.8 261.5h2.5zM366.9 262h.4zM366.9 262.5l.3 .1zM367.2 262.6l1.2 .4zM367.3 262h1.7zM367.5 264.4l.4-.1zM367.6 263.7l.3 .1zM367.9 264.3h.2zM367.9 263.8l.2 .1z"/>
<path d="M368 264.8h.4zM368.1 264.3h.1M368.1 263.9l.1 .1zM368.2 264.2l-.1 .1zM368.2 264.1h.1M368.2 264v.1zM368.4 263l.3 .1zM368.4 264.8h.3zM368.7 263.1l.3 .1zM368.7 264.8l.3-.1zM369 263.2l.2 .2zM369 264.7l.2-.1z"/>
<path d="M369 262l.1-.1zM369.1 261.8v.1zM369.2 263.4l.1 .1zM369.3 263.5l.2 .2zM369.3 261.5l-.2 .3zM369.4 264.5l-.2 .1zM369.5 263.7v.1zM369.5 264.3l-.1 .2zM369.5 263.8v.1zM369.5 263.9l.1 .1zM369.5 264.2v.1zM369.6 264l-.1 .2z"/>
<path d="M6.3 294.9h406.4zM11.4 289.9h396.3zM55.5 289.9v5zM99.5 289.9v5zM143.6 289.9v5zM187.6 289.9v5zM231.6 289.9v5zM275.7 289.9v5zM319.7 289.9v5zM363.8 289.9v5z"/>
</g>
<g font-size="11.7">
<text x="245.1" y="43.5">PMOD-2A</text>
<text x="278.1" y="112.1">Grove 1</text>
<text x="240" y="183.2">PMOD-3A</text>
<text x="237.5" y="251.8">Grove 2</text>
</g>
<g font-size="5.9">
<text x="252.7" y="51.1">SPI</text>
<text x="280.7" y="117.1">I2C</text>
<text x="247.6" y="190.8">UART</text>
<text x="237.5" y="256.8">ANALOG</text>
</g>
<text font-size="4.5" x="345.1" y="286.3">D017892_04</text>
<text font-size="4.2" x="338.8" y="271.6">RSK+RZ/N2L</text>
<text font-size="3.8" x="339.1" y="277.2">PMOD, Grove and QWIIC Connections</text>
<text font-size="3.4" x="334.5" y="286.3">A3</text>
<text font-size="3" x="371.3" y="265">Electronics Europe GmbH</text>
<g font-size="2.9">
<text x="250.8" y="65.8">3</text>
<text x="250.8" y="63.3">2</text>
<text x="250.8" y="60.8">1</text>
<text x="273.6" y="65.8">9</text>
<text x="273.6" y="63.3">8</text>
<text x="273.6" y="60.8">7</text>
<text x="250.8" y="70.9">5</text>
<text x="250.8" y="68.4">4</text>
<text x="273.6" y="70.9">11</text>
<text x="273.6" y="68.4">10</text>
<text x="250.8" y="73.5">6</text>
<text x="273.6" y="73.5">12</text>
<text x="255.9" y="106.5">1</text>
<text x="255.9" y="111.6">3</text>
<text x="255.9" y="109">2</text>
<text x="255.9" y="114.1">4</text>
<text x="245.7" y="203">2</text>
<text x="245.7" y="200.5">1</text>
<text x="268.5" y="203">8</text>
<text x="268.5" y="200.5">7</text>
<text x="245.7" y="208.1">4</text>
<text x="245.7" y="205.5">3</text>
<text x="268.5" y="208.1">10</text>
<text x="268.5" y="205.5">9</text>
<text x="245.7" y="213.2">6</text>
<text x="245.7" y="210.6">5</text>
<text x="268.5" y="213.2">12</text>
<text x="268.5" y="210.6">11</text>
<text x="217.8" y="251.3">3</text>
<text x="217.8" y="248.7">2</text>
<text x="217.8" y="246.2">1</text>
<text x="217.8" y="253.8">4</text>
</g>
<g font-size="2.6">
<text x="258.3" y="63.8">2</text>
<text x="258.3" y="61.3">1</text>
<text x="266.2" y="63.8">8</text>
<text x="266.2" y="61.3">7</text>
<text x="172.6" y="70.9">3.3V</text>
<text x="258.3" y="71.4">5</text>
<text x="258.3" y="68.9">4</text>
<text x="258.3" y="66.3">3</text>
<text x="264.9" y="71.4">11</text>
<text x="264.9" y="68.9">10</text>
<text x="266.2" y="66.3">9</text>
<text x="258.3" y="74">6</text>
<text x="264.9" y="74">12</text>
<text x="139.5" y="83.6">3.3V</text>
<text x="172.6" y="86.2">5.0V</text>
<text x="233.5" y="101.4">3.3V</text>
<text x="263.4" y="107">1</text>
<text x="264.3" y="103.9">J27</text>
<text x="263.4" y="112.1">3</text>
<text x="263.4" y="109.5">2</text>
<text x="263.4" y="114.6">4</text>
<text x="248.8" y="134.4">3.3V</text>
<text x="263.4" y="142.5">1</text>
<text x="264.3" y="139.5">J30</text>
<text x="263.4" y="147.6">3</text>
<text x="263.4" y="145.1">2</text>
<text x="263.4" y="150.2">4</text>
<text x="238.6" y="195.4">3.3V</text>
<text x="274.2" y="195.4">3.3V</text>
<text x="253.2" y="203.5">2</text>
<text x="253.2" y="201">1</text>
<text x="261.1" y="203.5">8</text>
<text x="261.1" y="201">7</text>
<text x="253.2" y="208.6">4</text>
<text x="253.2" y="206">3</text>
<text x="259.8" y="208.6">10</text>
<text x="261.1" y="206">9</text>
<text x="253.2" y="213.7">6</text>
<text x="253.2" y="211.1">5</text>
<text x="259.8" y="213.7">12</text>
<text x="259.8" y="211.1">11</text>
<text x="195.4" y="238.6">3.3V</text>
<text x="226.2" y="243.6">J28</text>
<text x="225.3" y="251.8">3</text>
<text x="225.3" y="249.2">2</text>
<text x="225.3" y="246.7">1</text>
<text x="225.3" y="254.3">4</text>
</g>
<g font-size="2.5">
<text x="94.2" y="64.6">IN</text>
<text x="94.2" y="62">IN</text>
<text x="334.5" y="62">OUT</text>
<text x="336.3" y="64.6">IN</text>
<text x="94" y="67.1">OUT</text>
<text x="94.2" y="69.6">IN</text>
<text x="336.8" y="67.1">BI</text>
<text x="336.8" y="69.6">BI</text>
<text x="94" y="107.7">BI</text>
<text x="94" y="110.3">BI</text>
<text x="183.1" y="201.7">IN</text>
<text x="321.8" y="201.7">OUT</text>
<text x="182.9" y="209.3">OUT</text>
<text x="182.9" y="206.8">OUT</text>
<text x="183.1" y="204.3">IN</text>
<text x="323.6" y="204.3">IN</text>
<text x="324.1" y="209.3">BI</text>
<text x="324.1" y="206.8">BI</text>
<text x="147.3" y="247.4">BI</text>
<text x="147.3" y="250">BI</text>
</g>
<g font-size="2.4">
<text x="102.4" y="60.8">CS</text>
<text x="102.4" y="63.3">MOSI</text>
<text x="102.4" y="65.8">P18_6_MISO</text>
<text x="135.9" y="63.8">MOSI</text>
<text x="135.9" y="61.3">SS</text>
<text x="290.8" y="63.8">RESET</text>
<text x="290.8" y="61.3">INT</text>
<text x="310.6" y="65.8">PMOD2A_CS2_GPIO</text>
<text x="310.6" y="60.8">PMOD2A_INT</text>
<text x="310.6" y="63.3">PMOD2A_RESET</text>
<text x="102.4" y="68.4">SCK</text>
<text x="135.9" y="66.3">MISO</text>
<text x="135.9" y="68.9">SCK</text>
<text x="290.8" y="68.9">GPIO/SSLA3</text>
<text x="290.8" y="66.3">GPIO/SSLA2</text>
<text x="310.6" y="68.4">PMOD2A_CS3_GPIO</text>
<text x="173.4" y="75.9">Jumper_Trace_Cut</text>
<text x="287.7" y="73.5">4.7u</text>
<text x="294.9" y="73.5">C69</text>
<text x="141" y="93.5">R49</text>
<text x="148.6" y="93.5">R50</text>
<text x="185.1" y="91.7">Jumper_Solder_Bridge</text>
<text x="141.7" y="99.4" transform="rotate(-90 141.7 99.4)">1K5</text>
<text x="149.4" y="99.4" transform="rotate(-90 149.4 99.4)">1K5</text>
<text x="102.4" y="106.5">SCL</text>
<text x="102.4" y="109">SDA</text>
<text x="236.3" y="114.1">100n</text>
<text x="244.1" y="114.1">C72</text>
<text x="258.5" y="137.5">SM04B-SRSS-TB</text>
<text x="256.1" y="142">1</text>
<text x="256.1" y="149.7">4</text>
<text x="256.1" y="147.1">3</text>
<text x="256.1" y="144.6">2</text>
<text x="233.7" y="152.2">100n</text>
<text x="241.6" y="152.2">C5</text>
<text x="191.3" y="200.5">SCI_CTS</text>
<text x="191.3" y="203">SCI_TXD</text>
<text x="219.7" y="203.5">TXD</text>
<text x="219.7" y="201">CTS</text>
<text x="280.7" y="203.5">RESET</text>
<text x="280.7" y="201">INT</text>
<text x="290.3" y="200.5">PMOD3A_INT</text>
<text x="290.3" y="203">PMOD3A_RESET</text>
<text x="191.3" y="208.1">SCI_RTS_M1_UN</text>
<text x="191.3" y="205.5">SCI_RXD</text>
<text x="219.7" y="206">RXD</text>
<text x="219.7" y="208.6">RTS</text>
<text x="280.7" y="208.6">GPIO</text>
<text x="280.7" y="206">GPIO</text>
<text x="290.3" y="208.1">PMOD3A_GPIO2</text>
<text x="290.3" y="205.5">PMOD3A_GPIO1_MDD</text>
<text x="280.1" y="213.2">4.7u</text>
<text x="287.3" y="213.2">C70</text>
<text x="155.7" y="246.2">ADC_AN101</text>
<text x="155.7" y="248.7">ADC_AN102</text>
<text x="181.6" y="250">10K</text>
<text x="181.6" y="247.4">10K</text>
<text x="186.9" y="246.2">R200</text>
<text x="186.9" y="248.7">R201</text>
<text x="198.2" y="253.8">100n</text>
<text x="206" y="253.8">C71</text>
<text x="170.9" y="259.1" transform="rotate(-90 170.9 259.1)">R198</text>
<text x="176" y="259.1" transform="rotate(-90 176 259.1)">R199</text>
<text x="172.2" y="264.5" transform="rotate(-90 172.2 264.5)">12K</text>
<text x="177.3" y="264.5" transform="rotate(-90 177.3 264.5)">12K</text>
<text x="344.9" y="289.4">Thu Sep 22 12:57:10 2022</text>
<text x="375.4" y="289.4">PAGE 8 OF 21</text>
<text x="398" y="289.4">ISSUE 3.2</text>
</g>
<g font-size="2.3">
<text x="17" y="7.9">CR-8 : @RSK_RZN2L_LIB.RSK_RZN2L(SCH_1):PAGE8</text>
<text x="75.2" y="61.3">9C2&lt;</text>
<text x="78.3" y="63.8">9C2&lt;</text>
<text x="82.8" y="61.3">21B5&lt;&gt;</text>
<text x="86" y="63.8">4A7&gt;</text>
<text x="343.5" y="63.8">20A4&gt;</text>
<text x="343.6" y="61.3">20A4&lt;</text>
<text x="67.5" y="66.3">4A7&lt;</text>
<text x="75.1" y="66.3">13B3&lt;&gt;</text>
<text x="78.3" y="68.9">9C2&lt;</text>
<text x="85.8" y="66.3">9C2&gt;</text>
<text x="86" y="68.9">4A7&gt;</text>
<text x="344.9" y="68.9">20A4&lt;&gt;</text>
<text x="344.9" y="66.3">20A4&lt;&gt;</text>
<text x="60.1" y="107">20A4&lt;&gt;</text>
<text x="70.8" y="107">17B4&lt;&gt;</text>
<text x="81.4" y="107">9C7&lt;&gt;</text>
<text x="60.1" y="109.5">20A4&lt;&gt;</text>
<text x="70.8" y="109.5">17B1&lt;&gt;</text>
<text x="81.4" y="109.5">9C7&lt;&gt;</text>
<text x="158.1" y="203.5">9C7&lt;</text>
<text x="165.7" y="203.5">17A9&gt;</text>
<text x="174.9" y="201">4C2&lt;</text>
<text x="174.9" y="203.5">4D7&gt;</text>
<text x="330.8" y="203.5">4C2&gt;</text>
<text x="330.9" y="201">20A4&lt;</text>
<text x="156.4" y="206">17A9&lt;</text>
<text x="164" y="208.6">17A9&lt;&gt;</text>
<text x="165.5" y="206">9C7&gt;</text>
<text x="173.1" y="206">4C2&lt;&gt;</text>
<text x="174.7" y="208.6">4E7&gt;</text>
<text x="332.2" y="208.6">21B9&lt;&gt;</text>
<text x="332.2" y="206">4C2&lt;&gt;</text>
<text x="341.3" y="206">21D7&lt;&gt;</text>
<text x="136.3" y="246.7">2A9&lt;</text>
<text x="136.3" y="249.2">2A9&lt;</text>
</g>
<g font-size="2.2">
<text x="257.8" y="58.2">J26</text>
<text x="186.8" y="66">E23</text>
<text x="186.8" y="68.5">E24</text>
<text x="186.8" y="73.6">E25</text>
<text x="199.2" y="85.6">E1</text>
<text x="204.3" y="85.6">E2</text>
<text x="209.4" y="85.6">E3</text>
<text x="252.7" y="197.9">J25</text>
</g>
<g font-size="2.1">
<text x="33.4" y="16.8">1</text>
<text x="77.5" y="16.8">2</text>
<text x="121.5" y="16.8">3</text>
<text x="165.6" y="16.8">4</text>
<text x="209.6" y="16.8">5</text>
<text x="253.6" y="16.8">6</text>
<text x="297.7" y="16.8">7</text>
<text x="341.7" y="16.8">8</text>
<text x="385.8" y="16.8">9</text>
<text x="7.6" y="40.6">A</text>
<text x="408.9" y="40.6">A</text>
<text x="7.6" y="86">B</text>
<text x="408.9" y="86">B</text>
<text x="7.6" y="131.3">C</text>
<text x="408.9" y="131.3">C</text>
<text x="7.6" y="176.6">D</text>
<text x="408.9" y="176.6">D</text>
<text x="7.6" y="221.9">E</text>
<text x="408.9" y="221.9">E</text>
<text x="7.6" y="267.2">F</text>
<text x="408.9" y="267.2">F</text>
<text x="33.4" y="293.7">1</text>
<text x="77.5" y="293.7">2</text>
<text x="121.5" y="293.7">3</text>
<text x="165.6" y="293.7">4</text>
<text x="209.6" y="293.7">5</text>
<text x="253.6" y="293.7">6</text>
<text x="297.7" y="293.7">7</text>
<text x="341.7" y="293.7">8</text>
<text x="385.8" y="293.7">9</text>
</g>
<g font-size="2">
<text x="256.8" y="79">Pmod pin sequence</text>
<text x="251.7" y="218.7">Pmod pin sequence</text>
</g>
<g font-size="1.8">
<text x="334.9" y="269">Title</text>
<text x="334.6" y="282.1">Size</text>
<text x="343.5" y="282.1">Document Number</text>
<text x="334.9" y="289.4">Date:</text>
</g>
</svg>
